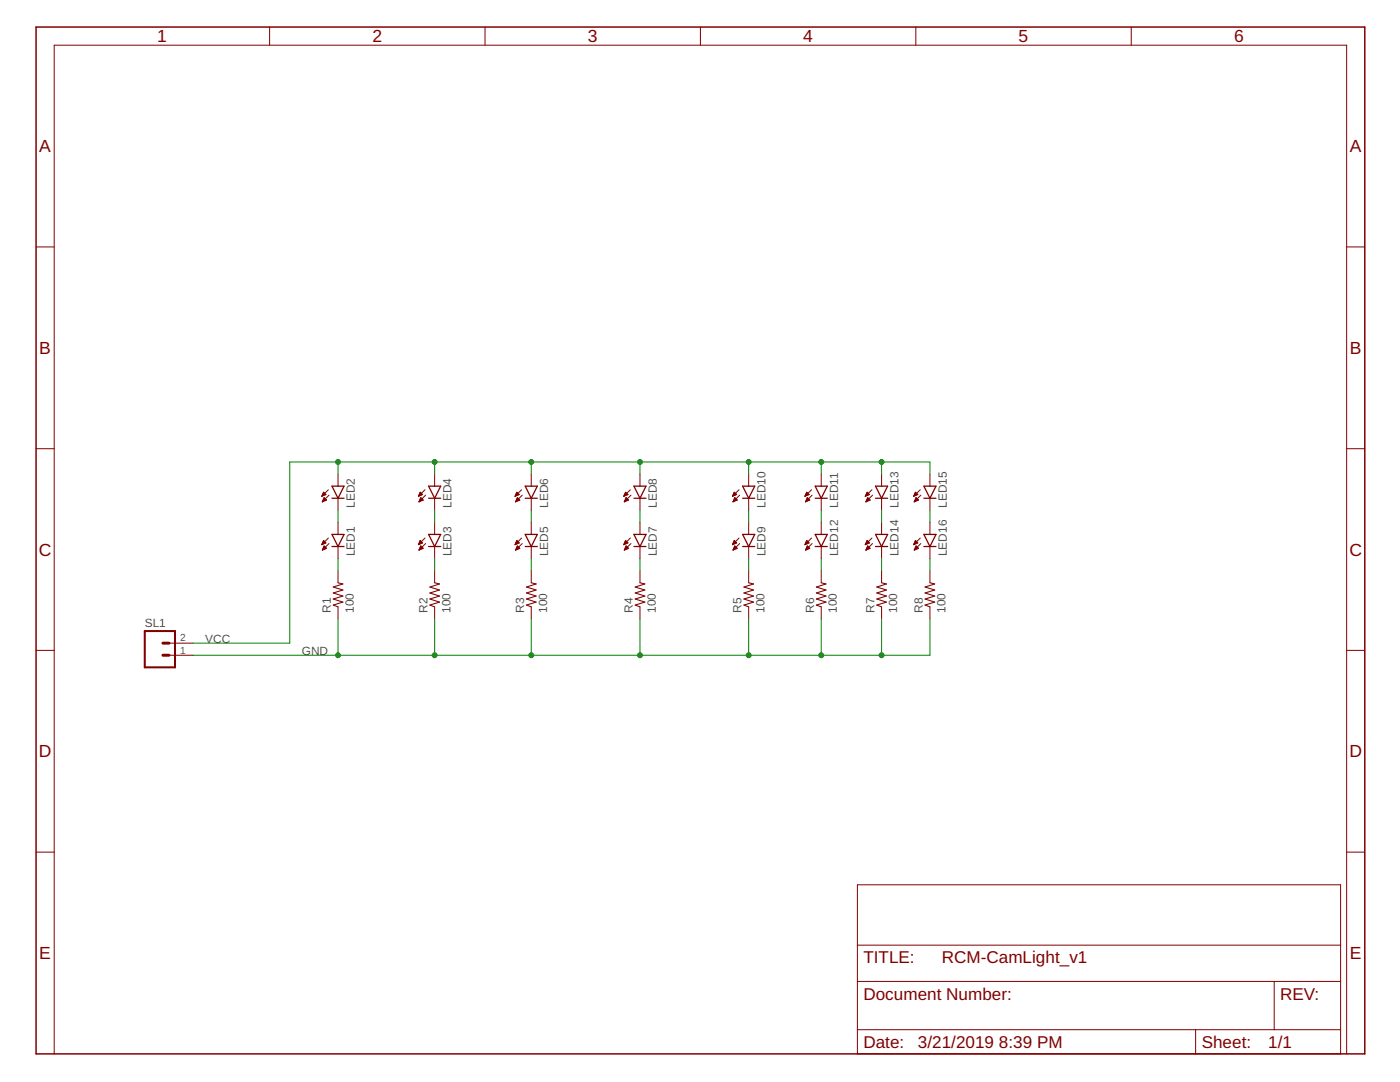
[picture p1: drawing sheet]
<svg xmlns="http://www.w3.org/2000/svg" width="279mm" height="216mm" viewBox="0 0 279 216" stroke-linecap="round" stroke-linejoin="round" font-family="sans-serif">
<path d="M7.2 5.4h265.2v204.9h-265.2z" fill="none" stroke="#800000" stroke-width=".3"/>
<g fill="none" stroke="#800000" stroke-width=".2">
<path d="M53.8 5.4v3.6M96.8 5.4v3.6M139.8 5.4v3.6M182.8 5.4v3.6M225.8 5.4v3.6M7.2 49.3h3.6M268.8 49.3h3.6M7.2 89.5h3.6M64.2 99h.1M64.3 98.9h.3M64.3 98.8h.6M64.4 98.7h.6"/>
<path d="M64.4 98.5h.5M64.4 99.9h.5M64.5 98.4h.3M64.5 99.8h.7M64.5 98.3h.2M64.5 99.7h.6M64.6 98.2l.4 .5-.8 .3zM64.6 99.5h.4M64.6 99.4h.2M64.7 99.3h.1M65.2 99.8l-.5-.5-.4 .8M65.2 99.8l-.9 .3"/>
<path d="M65.5 97.7l-1.3 1.3M65.7 98.8l-1.4 1.3M67.5 94.6v2.4M67.5 99.4v2.4M83.5 99h.1M83.6 98.9h.3M83.6 98.8h.6M83.7 98.7h.6M83.7 98.5h.5M83.7 99.9h.5M83.8 98.4h.3M83.8 99.8h.6"/>
<path d="M83.8 98.3h.2M83.8 99.7h.5M83.9 99.5h.3M83.9 98.2l.4 .5-.8 .3zM83.9 99.4h.2M84 99.3h.1M84 99.3l.5 .5-.9 .3zM84.8 97.7l-1.3 1.3M84.9 98.8l-1.3 1.3M86.7 94.6v2.4M86.7 99.4v2.4M102.8 99h.1"/>
<path d="M102.8 98.9h.4M102.9 98.8h.5M103 98.7h.6M103 98.5h.5M103 99.9h.5M103 98.4h.4M103.1 99.8h.6M103.1 98.3h.2M103.1 99.7h.5M103.1 99.5h.4M103.1 98.2l.5 .5-.8 .3zM103.2 99.4h.2"/>
<path d="M103.3 99.3h.1M103.7 99.8l-.4-.5-.4 .8M103.7 99.8l-.8 .3M104.1 97.7l-1.3 1.3M104.2 98.8l-1.3 1.3M106 94.6v2.4M106 99.4v2.4M124.5 99h.1M124.5 98.9h.4M124.6 98.8h.5M124.7 98.7h.6M124.7 98.5h.5"/>
<path d="M124.7 99.9h.5M124.7 98.4h.4M124.8 99.8h.6M124.8 98.3h.1M124.8 99.7h.5M124.8 99.5h.4M124.8 98.2l.5 .5-.8 .3zM124.9 99.4h.2M124.9 99.3h.1M125.4 99.8l-.5-.5-.3 .8M125.4 99.8l-.8 .3M125.8 97.7l-1.3 1.3"/>
<path d="M125.9 98.8l-1.3 1.3M127.7 94.6v2.4M127.7 99.4v2.4M146.2 99h.1M146.2 98.9h.4M146.3 98.8h.5M146.3 98.7h.7M146.4 98.5h.5M146.4 99.9h.5M146.4 98.4h.3M146.5 99.8h.6M146.5 98.3h.1"/>
<path d="M146.5 99.7h.5M146.5 99.5h.4M146.5 98.2l.5 .5-.8 .3zM146.6 99.4h.2M146.6 99.3h.1M146.6 99.3l.5 .5-.8 .3zM147.5 97.7l-1.3 1.3M147.6 98.8l-1.3 1.3M149.4 94.6v2.4M149.4 99.4v2.4M160.7 99h.1M160.7 98.9h.3"/>
<path d="M160.8 98.8h.5M160.8 98.7h.6M160.8 98.5h.5M160.9 99.9h.4M160.9 98.4h.3M160.9 99.8h.7M161 98.3h.1M161 99.7h.5M161 99.5h.4M161 98.2l.5 .5-.9 .3zM161.1 99.4h.2M161.1 99.3h.1"/>
<path d="M161.6 99.8l-.5-.5-.3 .8M161.6 99.8l-.8 .3M162 97.7l-1.4 1.3M162.1 98.8l-1.3 1.3M163.9 94.6v2.4M163.9 99.4v2.4M172.7 99h.1M172.8 98.9h.3M172.8 98.8h.6M172.8 98.7h.7M172.9 98.5h.5M172.9 99.9h.5"/>
<path d="M173 98.4h.3M173 99.8h.6M173 98.3h.2M173 99.7h.5M173.1 99.5h.3M173.1 98.2l.4 .5-.8 .3zM173.1 99.4h.2M173.1 99.3h.1M173.7 99.8l-.5-.5-.4 .8M173.7 99.8l-.9 .3M174 97.7l-1.3 1.3M174.1 98.8l-1.3 1.3"/>
<path d="M175.9 94.6v2.4M175.9 99.4v2.4M182.4 99h.1M182.4 98.9h.3M182.5 98.8h.5M182.5 98.7h.6M182.5 98.5h.5M182.6 99.9h.4M182.6 98.4h.3M182.6 99.8h.7M182.6 98.3h.2M182.6 99.7h.6"/>
<path d="M182.7 99.5h.4M182.7 98.2l.5 .5-.9 .3zM182.8 99.4h.2M182.8 99.3h.1M183.3 99.8l-.5-.5-.3 .8M183.3 99.8l-.8 .3M183.7 97.7l-1.4 1.3M183.8 98.8l-1.3 1.3M185.6 94.6v2.4M185.6 99.4v2.4M268.8 89.5h3.6M64.3 108.6h.2"/>
<path d="M64.3 108.5h.4M64.3 100.1h.1M64.3 108.4h.7M64.3 109.7h.2M64.4 108.2h.6M64.4 100h.2M64.4 109.6h.3M64.5 108.1h.4M64.5 109.5h.5M64.5 108h.2M64.5 109.4h.6M64.5 107.9h.1"/>
<path d="M64.6 109.3h.4M64.6 107.8l.4 .5-.8 .4zM64.6 109.2h.3M64.6 109h.2M64.7 108.9l.5 .5-.9 .4zM65.5 107.4l-1.3 1.3M65.7 108.5l-1.4 1.3M67.5 104.2v2.4M67.5 109.1v2.4M67.5 113.9v2.4M83.5 108.6h.2M83.6 108.5h.4"/>
<path d="M83.6 108.4h.7M83.6 109.7h.2M83.6 100.1h.1M83.7 100h.2M83.7 108.2h.6M83.7 109.6h.3M83.7 108.1h.4M83.7 109.5h.6M83.8 108h.2M83.8 109.4h.6M83.8 107.9h.1M83.8 109.3h.5"/>
<path d="M83.9 107.8l.4 .5-.8 .4zM83.9 109.2h.3M83.9 109h.2M84 108.9l.5 .5-.9 .4zM84.8 107.4l-1.3 1.3M84.9 108.5l-1.3 1.3M86.7 104.2v2.4M86.7 109.1v2.4M86.7 113.9v2.4M102.8 108.6h.2M102.9 108.5h.4M102.9 108.4h.6"/>
<path d="M102.9 100.1h.1M102.9 109.7h.1M103 100h.2M103 108.2h.5M103 109.6h.3M103 108.1h.4M103 109.5h.6M103.1 108h.2M103.1 109.4h.6M103.1 107.9h.1M103.1 109.3h.5M103.1 107.8l.5 .5-.8 .4z"/>
<path d="M103.2 109.2h.3M103.2 109h.2M103.3 108.9l.4 .5-.8 .4zM104.1 107.4l-1.3 1.3M104.2 108.5l-1.3 1.3M106 104.2v2.4M106 109.1v2.4M106 113.9v2.4M124.5 108.6h.2M124.6 108.5h.4M124.6 108.4h.6M124.6 100.1h.1"/>
<path d="M124.6 109.7h.1M124.7 100h.2M124.7 108.2h.5M124.7 109.6h.3M124.7 108.1h.4M124.7 109.5h.6M124.8 108h.2M124.8 109.4h.6M124.8 107.9h.1M124.8 109.3h.5M124.8 107.8l.5 .5-.8 .4zM124.9 109.2h.3"/>
<path d="M124.9 109h.2M124.9 108.9l.5 .5-.8 .4zM125.8 107.4l-1.3 1.3M125.9 108.5l-1.3 1.3M127.7 104.2v2.4M127.7 109.1v2.4M127.7 113.9v2.4M146.2 108.6h.2M146.3 108.5h.4M146.3 108.4h.6M146.3 100.1h.1M146.3 109.7h.1"/>
<path d="M146.3 100h.3M146.4 108.2h.5M146.4 109.6h.3M146.4 108.1h.4M146.4 109.5h.6M146.5 108h.2M146.5 109.4h.6M146.5 107.9h.1M146.5 109.3h.5M146.5 107.8l.5 .5-.8 .4zM146.6 109.2h.3M146.6 109h.1"/>
<path d="M146.6 108.9l.5 .5-.8 .4zM147.5 107.4l-1.3 1.3M147.6 108.5l-1.3 1.3M149.4 104.2v2.4M149.4 109.1v2.4M149.4 113.9v2.4M160.7 108.6h.2M160.7 108.5h.4M160.8 100.1h.1M160.8 108.4h.6M160.8 109.7h.1M160.8 100h.3"/>
<path d="M160.8 108.2h.6M160.8 109.6h.4M160.9 108.1h.4M160.9 109.5h.5M160.9 108h.3M160.9 109.4h.7M161 107.9h.1M161 109.3h.4M161 107.8l.5 .5-.9 .4zM161 109.2h.3M161.1 109h.1M161.1 108.9l.5 .5-.8 .4z"/>
<path d="M162 107.4l-1.4 1.3M162.1 108.5l-1.3 1.3M163.9 104.2v2.4M163.9 109.1v2.4M163.9 113.9v2.4M172.7 108.6h.2M172.8 108.5h.4M172.8 100.1h.1M172.8 108.4h.7M172.8 109.7h.2M172.9 108.2h.5M172.9 100h.2"/>
<path d="M172.9 109.6h.3M172.9 108.1h.4M172.9 109.5h.6M173 108h.2M173 109.4h.6M173 107.9h.1M173 109.3h.5M173.1 107.8l.4 .5-.8 .4zM173.1 109.2h.3M173.1 109h.2M173.2 108.9l.5 .5-.9 .4zM174 107.4l-1.3 1.3"/>
<path d="M174.1 108.5l-1.3 1.3M175.9 104.2v2.4M175.9 109.1v2.4M175.9 113.9v2.4M182.4 108.6h.2M182.4 108.5h.4M182.5 100.1h.1M182.5 108.4h.6M182.5 109.7h.1M182.5 100h.3M182.5 108.2h.6M182.5 109.6h.4"/>
<path d="M182.6 108.1h.4M182.6 109.5h.5M182.6 108h.3M182.6 109.4h.7M182.7 107.9h.1M182.7 109.3h.4M182.7 107.8l.5 .5-.9 .4zM182.7 109.2h.3M182.8 109h.1M182.8 108.9l.5 .5-.8 .4zM183.7 107.4l-1.4 1.3M183.8 108.5l-1.3 1.3"/>
<path d="M185.6 104.2v2.4M185.6 109.1v2.4M185.6 113.9v2.4M7.2 129.8h3.6M33.7 130.7h4.8M33.7 128.3h4.8M67.5 121.1v2.4M86.7 121.1v2.4M106 121.1v2.4M127.7 121.1v2.4M149.4 121.1v2.4M163.9 121.1v2.4"/>
<path d="M175.9 121.1v2.4M185.6 121.1v2.4M268.8 129.8h3.6M7.2 170h3.6M171.1 176.6h96.4v33.7h-96.4zM268.8 170h3.6M171.1 195.8h96.4M171.1 188.6h96.4M254.3 195.8v9.7M10.8 210.3v-201.3h258v201.3M171.1 205.5h96.4M238.6 205.5v4.8"/>
</g>
<g fill="none" stroke="#800000" stroke-width=".25">
<path d="M66.3 97h2.4l-1.2 2.4zM66.3 99.4h2.4M85.5 99.4h2.4M85.5 97h2.4l-1.2 2.4zM104.8 99.4h2.4M104.8 97h2.4l-1.2 2.4zM126.5 99.4h2.4M126.5 97h2.4l-1.2 2.4zM148.2 99.4h2.4M148.2 97h2.4l-1.2 2.4zM162.7 99.4h2.4M162.7 97h2.4l-1.2 2.4z"/>
<path d="M174.7 99.4h2.4M174.7 97h2.4l-1.2 2.4zM184.4 99.4h2.4M184.4 97h2.4l-1.2 2.4zM66.3 106.6h2.4l-1.2 2.5zM66.3 109.1h2.4M85.5 109.1h2.4M85.5 106.6h2.4l-1.2 2.5zM104.8 109.1h2.4M104.8 106.6h2.4l-1.2 2.5zM126.5 109.1h2.4M126.5 106.6h2.4l-1.2 2.5z"/>
<path d="M148.2 109.1h2.4M148.2 106.6h2.4l-1.2 2.5zM162.7 109.1h2.4M162.7 106.6h2.4l-1.2 2.5zM174.7 109.1h2.4M174.7 106.6h2.4l-1.2 2.5zM184.4 109.1h2.4M184.4 106.6h2.4l-1.2 2.5z"/>
</g>
<path d="M28.9 125.9h6v7.3h-6z" fill="none" stroke="#800000" stroke-width=".4"/>
<path d="M32.5 128.3h1.2M32.5 130.7h1.2" fill="none" stroke="#800000" stroke-width=".59"/>
<path d="M67.5 116.3l.9 .2-1.9 .6 1.9 .6-1.9 .6 1.9 .6-1.9 .6 1.9 .6-1.9 .6 1 .4M86.7 116.3l1 .2-1.9 .6 1.9 .6-1.9 .6 1.9 .6-1.9 .6 1.9 .6-1.9 .6 .9 .4M106 116.3l1 .2-1.9 .6 1.9 .6-1.9 .6 1.9 .6-1.9 .6 1.9 .6-1.9 .6 .9 .4M127.7 116.3l1 .2-1.9 .6 1.9 .6-1.9 .6 1.9 .6-1.9 .6 1.9 .6-1.9 .6 .9 .4M149.4 116.3l1 .2-1.9 .6 1.9 .6-1.9 .6 1.9 .6-1.9 .6 1.9 .6-1.9 .6 .9 .4M163.9 116.3l.9 .2-1.9 .6 1.9 .6-1.9 .6 1.9 .6-1.9 .6 1.9 .6-1.9 .6 1 .4M175.9 116.3l1 .2-1.9 .6 1.9 .6-1.9 .6 1.9 .6-1.9 .6 1.9 .6-1.9 .6 .9 .4M185.6 116.3l.9 .2-1.9 .6 1.9 .6-1.9 .6 1.9 .6-1.9 .6 1.9 .6-1.9 .6 1 .4" fill="none" stroke="#800000" stroke-width=".21"/>
<g fill="none" stroke="#008000" stroke-width=".2">
<path d="M67.5 92.2v2.4M86.7 92.2v2.4M106 92.2v2.4M127.7 92.2v2.4M149.4 92.2v2.4M163.9 92.2v2.4M175.9 92.2v2.4M185.6 94.6v-2.4h-127.8v36.1h-19.3M67.5 101.8v2.4M67.5 111.5v2.4M86.7 101.8v2.4M86.7 111.5v2.4"/>
<path d="M106 101.8v2.4M106 111.5v2.4M127.7 101.8v2.4M127.7 111.5v2.4M149.4 101.8v2.4M149.4 111.5v2.4M163.9 101.8v2.4M163.9 111.5v2.4M175.9 101.8v2.4M175.9 111.5v2.4M185.6 101.8v2.4M185.6 111.5v2.4"/>
<path d="M67.5 123.5v7.2M86.7 123.5v7.2M106 123.5v7.2M127.7 123.5v7.2M149.4 123.5v7.2M163.9 123.5v7.2M175.9 123.5v7.2M185.6 123.5v7.2h-147.1"/>
</g>
<g fill="#008000" stroke="#008000" stroke-width=".2">
<circle cx="127.7" cy="130.7" r=".49"/>
<circle cx="106" cy="130.7" r=".49"/>
<circle cx="86.7" cy="130.7" r=".49"/>
<circle cx="67.5" cy="130.7" r=".49"/>
<circle cx="149.4" cy="130.7" r=".49"/>
<circle cx="175.9" cy="130.7" r=".49"/>
<circle cx="163.9" cy="130.7" r=".49"/>
<circle cx="127.7" cy="92.2" r=".49"/>
<circle cx="106" cy="92.2" r=".49"/>
<circle cx="86.7" cy="92.2" r=".49"/>
<circle cx="67.5" cy="92.2" r=".49"/>
<circle cx="149.4" cy="92.2" r=".49"/>
<circle cx="163.9" cy="92.2" r=".49"/>
<circle cx="175.9" cy="92.2" r=".49"/>
</g>
<g font-size="3.5" fill="#800000">
<text x="31.3" y="8.4">1</text>
<text x="74.3" y="8.4">2</text>
<text x="117.3" y="8.4">3</text>
<text x="160.3" y="8.4">4</text>
<text x="203.3" y="8.4">5</text>
<text x="246.3" y="8.4">6</text>
<text x="7.8" y="30.4">A</text>
<text x="269.4" y="30.4">A</text>
<text x="7.8" y="70.6">B</text>
<text x="269.4" y="70.6">B</text>
<text x="7.8" y="110.9">C</text>
<text x="269.3" y="110.9">C</text>
<text x="7.8" y="151.1">D</text>
<text x="269.3" y="151.1">D</text>
<text x="7.8" y="191.4">E</text>
<text x="269.4" y="191.4">E</text>
</g>
<g font-size="3.4" fill="#800000">
<text x="172.3" y="192.2">TITLE:</text>
<text x="188" y="192.2">RCM-CamLight_v1</text>
<text x="172.3" y="199.4">Document Number:</text>
<text x="255.5" y="199.4">REV:</text>
<text x="172.3" y="209.1">Date:</text>
<text x="183.2" y="209.1">3/21/2019</text>
<text x="199.4" y="209.1">8:39 PM</text>
<text x="239.8" y="209.1">Sheet:</text>
<text x="253.1" y="209.1">1/1</text>
</g>
<g font-size="2.4" fill="#505050">
<text x="70.8" y="101.3" transform="rotate(-90 70.8 101.3)">LED2</text>
<text x="90.1" y="101.3" transform="rotate(-90 90.1 101.3)">LED4</text>
<text x="109.4" y="101.3" transform="rotate(-90 109.4 101.3)">LED6</text>
<text x="131.1" y="101.3" transform="rotate(-90 131.1 101.3)">LED8</text>
<text x="152.8" y="101.3" transform="rotate(-90 152.8 101.3)">LED10</text>
<text x="167.3" y="101.3" transform="rotate(-90 167.3 101.3)">LED11</text>
<text x="179.3" y="101.3" transform="rotate(-90 179.3 101.3)">LED13</text>
<text x="189" y="101.3" transform="rotate(-90 189 101.3)">LED15</text>
<text x="70.8" y="111" transform="rotate(-90 70.8 111)">LED1</text>
<text x="90.1" y="111" transform="rotate(-90 90.1 111)">LED3</text>
<text x="109.4" y="111" transform="rotate(-90 109.4 111)">LED5</text>
<text x="131.1" y="111" transform="rotate(-90 131.1 111)">LED7</text>
<text x="152.8" y="111" transform="rotate(-90 152.8 111)">LED9</text>
<text x="167.3" y="111" transform="rotate(-90 167.3 111)">LED12</text>
<text x="179.3" y="111" transform="rotate(-90 179.3 111)">LED14</text>
<text x="189" y="111" transform="rotate(-90 189 111)">LED16</text>
<text x="28.9" y="125.2">SL1</text>
<text x="66" y="122.3" transform="rotate(-90 66 122.3)">R1</text>
<text x="70.6" y="122.3" transform="rotate(-90 70.6 122.3)">100</text>
<text x="85.3" y="122.3" transform="rotate(-90 85.3 122.3)">R2</text>
<text x="89.9" y="122.3" transform="rotate(-90 89.9 122.3)">100</text>
<text x="104.6" y="122.3" transform="rotate(-90 104.6 122.3)">R3</text>
<text x="109.2" y="122.3" transform="rotate(-90 109.2 122.3)">100</text>
<text x="126.3" y="122.3" transform="rotate(-90 126.3 122.3)">R4</text>
<text x="130.9" y="122.3" transform="rotate(-90 130.9 122.3)">100</text>
<text x="148" y="122.3" transform="rotate(-90 148 122.3)">R5</text>
<text x="152.6" y="122.3" transform="rotate(-90 152.6 122.3)">100</text>
<text x="162.5" y="122.3" transform="rotate(-90 162.5 122.3)">R6</text>
<text x="167" y="122.3" transform="rotate(-90 167 122.3)">100</text>
<text x="174.5" y="122.3" transform="rotate(-90 174.5 122.3)">R7</text>
<text x="179.1" y="122.3" transform="rotate(-90 179.1 122.3)">100</text>
<text x="184.2" y="122.3" transform="rotate(-90 184.2 122.3)">R8</text>
<text x="188.7" y="122.3" transform="rotate(-90 188.7 122.3)">100</text>
<text x="40.9" y="128.3">VCC</text>
<text x="60.2" y="130.7">GND</text>
</g>
<g font-size="2" fill="#505050">
<text x="35.9" y="130.4">1</text>
<text x="35.9" y="128">2</text>
</g>
</svg>
